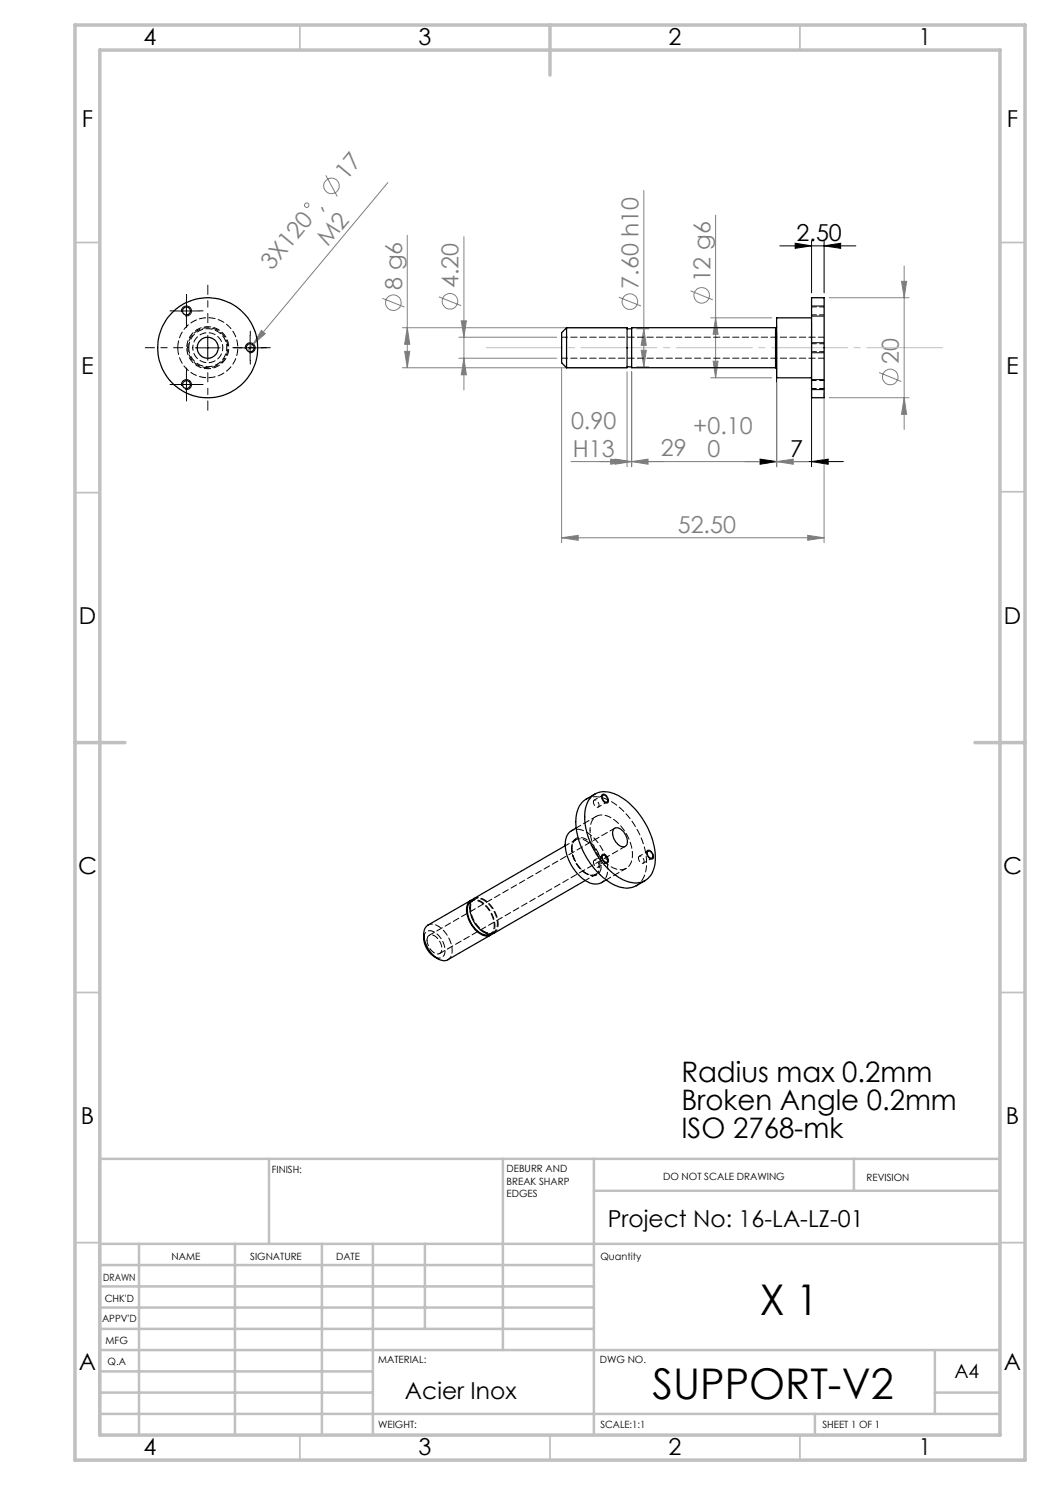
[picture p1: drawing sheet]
<svg xmlns="http://www.w3.org/2000/svg" width="210mm" height="297mm" viewBox="0 0 210 297" stroke-linecap="round" stroke-linejoin="round" font-family="sans-serif">
<g fill="none" stroke="#808080" stroke-width=".2">
<path d="M65.2 35.1l2.3 4.2M77.6 36.5l-28.1 33.7M128.8 38.1v35.3M76.4 59.7l4.5 1.7M81.5 47.1v26.5M87.8 59.4l4.4 1.7M92.8 47.3v30.7M123.8 59.4l4.4 1.8M138.1 58.2l4.5 1.8M143.1 43v32.6M165.8 59.5h16M180.3 56.3h1l-.5 3.2z"/>
<path d="M180.8 53.2v32.7M52.3 66.1l.8 .6-2.5 2.2zM80.5 65.5h44.8M80.5 73.6h44.8M80.9 70.3h1.1l-.5 3.3zM81.5 65.5l.5 3.4h-1.1zM91.8 67.4h19.5M91.8 71.6h19.5M92.3 64.2h1l-.5 3.2zM92.8 71.6l.5 3.4h-1zM112.3 73.6v34.9M125.4 74.4v18.9"/>
<path d="M126.3 74.4v18.9M127.3 65.8h2.5M127.3 73.4h2.5M128.2 70.1h1.1l-.5 3.3zM128.8 65.8l.5 3.3h-1.1zM142.1 63.6h12.2M142.1 75.6h12.2M142.6 72.2h1l-.5 3.4zM143.1 63.6l.5 3.2h-1zM155.3 76.5v16.8M164.8 78.7v29.8M165.8 79.5h16"/>
<path d="M175.8 74.5l4.5 1.8M180.8 79.5l.5 3.4h-1zM114.2 92.3h47.5M122.1 91.8l3.3 .5-3.3 .5zM123 91.8l3.3 .5-3.3 .5zM126.3 92.3l3.3-.5v1zM155.3 92.3l3.3-.5v1zM112.3 107.6l3.3-.5v1zM112.3 107.6h52.5M161.5 107.1l3.3 .5-3.3 .5z"/>
<circle cx="66.3" cy="37.2" r="1.56"/>
<circle cx="61.3" cy="41.1" r=".44"/>
<circle cx="140.3" cy="59.1" r="1.56"/>
<circle cx="78.7" cy="60.5" r="1.56"/>
<circle cx="90" cy="60.3" r="1.55"/>
<circle cx="126" cy="60.3" r="1.56"/>
<circle cx="178" cy="75.4" r="1.55"/>
</g>
<g fill="none" stroke="#000" stroke-width=".2">
<path d="M37.3 59.7v5M156 49.2h15.2M159 48.6l3.3 .6-3.3 .5zM162.3 48.2v10.4M164.8 49.2l3.3-.6v1.1zM164.8 48.2v10.4M34.8 62.2h5M34.8 76.9h5M36.3 62.4a1 1 0 0 1 1-1.2 1 1 0 0 1 1 1.1 1 1 0 0 1-1.3 .9M36.3 77.2a1 1 0 0 1 .9-1.3 1 1 0 0 1 1.1 1.1 1 1 0 0 1-1.3 .9M37.3 74.4v5M39.1 69.6h4.9"/>
<path d="M41.6 67.1v5M47.6 69.6h4.9M49.1 69.8a1 1 0 0 1 .9-1.2 1 1 0 0 1 1 1 1 1 0 0 1-1.2 .9M50 67.1v5M155.3 66.4v26.9M162.3 64.6v28.7M162.3 70.6h2.5M162.3 68.5h2.5M162.3 63.2h2.5M162.3 61.2h2.5M162.3 77.9h2.5M162.3 75.9h2.5"/>
<path d="M149 92.3h19.7M152 91.8l3.3 .5-3.3 .5zM162.3 92.3l3.3-.5v1zM120.4 158.9a.96 .96 0 0 1 1.3 1 .54 .54 0 0 1-.3 .7 .54 .54 0 0 1-.7-.3l-.4-.9zM120.5 170.9a1.11 1.11 0 0 1 1 .5 1.11 1.11 0 0 1 0 1.2 1.19 1.19 0 0 1-1-1.7zM129.4 170.1h.1a1.15 1.15 0 0 1 1.1 1.6 .99 .99 0 0 1-1.3-1.1z"/>
</g>
<path d="M97.2 69.5h91.3" fill="none" stroke="#c0c0c0" stroke-width=".2" stroke-dasharray="15.2 1.3 1.3 1.3" stroke-dashoffset=".1"/>
<g fill="none" stroke="#c0c0c0" stroke-width=".35">
<path d="M60 5v5M160 5v5M15 48.5h5M200 48.5h5M15 98.5h5M200 98.4h5M15 198.5h5M200 198.5h5M15 248.5h5M200 248.5h5M60 287v5M110 287v5"/>
<path d="M160 287v5"/>
</g>
<g fill="none" stroke="#c0c0c0" stroke-width=".5">
<path d="M53.8 231.8v17M100.6 231.8v38.2M118.8 231.8v55.2M118.8 238.2h81.2M170.8 231.8v6.4M200 231.8h-180v55.2M20 248.8h180M20 257.3h98.8M20 253h98.8M27.8 248.8v38.2M47 248.8v38.2M64.4 248.8v38.2"/>
<path d="M74.6 248.8v38.2M85 248.8v17M20 265.8h98.8M20 261.5h98.8M20 278.5h54.6M20 274.3h54.6M20 270h180M187 278.5h13M187 270v12.8M20 282.8h180M163 282.8v4.2"/>
</g>
<path d="M15 5h190v287h-190zM20 10h180v277h-180zM110 5v10M15 148.5h10M195 148.5h10" fill="none" stroke="#c0c0c0" stroke-width=".7"/>
<path d="M36.6 69.5h-7.5M41.6 64.5v-7.5M41.6 74.5v7.5M46.6 69.5h7.5" fill="none" stroke="#000" stroke-width=".2" stroke-dasharray="15.2 1.3 1.3 1.3" stroke-dashoffset="13.4"/>
<path d="M37.3 59.7v-.8M34.8 62.2h-.8M34.8 76.9h-.8M37.3 64.7v.8M37.3 74.4v-.8M37.3 79.4v.8M39.8 62.2h.8M39.8 76.9h.8M47.6 69.5h-.8M50.1 67v-.8M50.1 72v.8M52.6 69.5h.8" fill="none" stroke="#000" stroke-width=".2" stroke-dasharray="15.2 1.3 1.3 1.3"/>
<g fill="#000">
<path d="M159 48.6l3.3 .6-3.3 .5zM164.8 49.2l3.3-.6v1.1z"/>
<path d="M152 91.8l3.3 .5-3.3 .5zM162.3 92.3l3.3-.5v1z"/>
</g>
<g fill="#808080">
<path d="M52.3 66.1l.8 .6-2.5 2.2z"/>
<path d="M122.1 91.8l3.3 .5-3.3 .5zM126.3 92.3l3.3-.5v1zM123 91.8l3.3 .5-3.3 .5zM155.3 92.3l3.3-.5v1zM112.3 107.6l3.3-.5v1zM161.5 107.1l3.3 .5-3.3 .5z"/>
<path d="M81.5 65.5l.5 3.4h-1.1zM80.9 70.3h1.1l-.5 3.3zM92.3 64.2h1l-.5 3.2zM92.8 71.6l.5 3.4h-1zM128.8 65.8l.5 3.3h-1.1zM128.2 70.1h1.1l-.5 3.3zM143.1 63.6l.5 3.2h-1zM142.6 72.2h1l-.5 3.4zM180.3 56.3h1l-.5 3.2zM180.8 79.5l.5 3.4h-1z"/>
</g>
<g fill="none" stroke="#000" stroke-width=".25">
<path d="M162.3 59.5h2.5v20h-2.5zM113.3 65.5v8.1M113.3 65.5h12.1v8.1h-12.1M113.3 65.5l-1 1.1v6l1 1M125.4 73.4h.9M125.4 65.8h.9M155.1 73.6l.2 .2M155.1 65.5h-28.8v8.1h28.8M155.1 65.5v8.1M155.3 65.4l-.2 .1M162.3 63.6h-7v12h7M118.3 159.3a4.2 4.2 0 0 1 5-.3 15.1 15.1 0 0 1 7.7 13.6 4.1 4.1 0 0 1-3.7 4 9.1 9.1 0 0 1-6.6-3.8 14.5 14.5 0 0 1-3.6-10.9l.5-1.7z"/>
<path d="M119 158.8l-1.8 1a5.1 5.1 0 0 0-2 5.1 15.4 15.4 0 0 0 7.7 12.1 4.7 4.7 0 0 0 4.3 .2l1.8-1.1M120.5 159.1a.83 .83 0 0 1 .9 .4 .83 .83 0 0 1-.1 .9 1.02 1.02 0 0 1-.8-1.3zM94.5 179.9a2.1 2.1 0 0 0-1.1 2.7 5.7 5.7 0 0 0 3.7 4.6l.8-.1 .5-.3M113 169.2l-18.2 10.5a2.77 2.77 0 0 0-.6 3.3 5.1 5.1 0 0 0 3.8 3.8l.7-.1 18.4-10.6M115.2 165.6l-.9 .6a3.3 3.3 0 0 0-1.2 3.5 9 9 0 0 0 5.2 7l1.3 .1 1.6-.8M120.5 171.1a.86 .86 0 0 1 .9 .4 .86 .86 0 0 1-.1 1 1.07 1.07 0 0 1-.8-1.4zM122.9 165.7a1.77 1.77 0 0 1 2.2 1.2 1.64 1.64 0 0 1-.2 2.4 2.53 2.53 0 0 1-2.4-2.4v-.5zM129.5 170.4a.8 .8 0 0 1 .9 .1 .8 .8 0 0 1 .2 .9 .58 .58 0 0 1-.7 .2 .58 .58 0 0 1-.4-.6zM84.8 186.9a5.8 5.8 0 0 0 3.8 5.2l.9-.1 8.6-5M84.8 186.9a4.8 4.8 0 0 0 2.8 4.9M94.2 180.1l-8.6 4.9a1.92 1.92 0 0 0-.8 1.9M94.2 180.3a2.64 2.64 0 0 0-.5 3.1 4.9 4.9 0 0 0 3.5 3.6l.8-.2"/>
<path d="M94.2 180.3h.1M98 186.8h.1"/>
<circle cx="37.3" cy="62.2" r=".8"/>
<circle cx="37.3" cy="76.9" r=".8"/>
<circle cx="41.5" cy="69.5" r="2.1"/>
<circle cx="41.5" cy="69.5" r="10"/>
<circle cx="50" cy="69.5" r=".8"/>
</g>
<path d="M162.3 63h2.5M162.3 77.7h2.5M162.3 70.3h2.5M164.8 61.4h-2.5M164.8 76.1h-2.5M164.8 68.7h-2.5" fill="none" stroke="#000" stroke-width=".2" stroke-dasharray="1.3 .6" stroke-dashoffset=".3"/>
<path d="M37.8 69.5a3.8 3.8 0 0 1 5.5-3.3 3.8 3.8 0 0 1 .4 6.5 3.8 3.8 0 0 1-5.9-2.8v-.4M112.3 71.6h52.5M164.8 67.4h-52.5M85.4 188a.94 .94 0 0 1 .5-1 .94 .94 0 0 1 1.2 .3 2.71 2.71 0 0 1 1 3.3 1.61 1.61 0 0 1-2.2-1l-.4-.8-.1-.8" fill="none" stroke="#000" stroke-width=".2" stroke-dasharray="1.3 .6" stroke-dashoffset=".1"/>
<path d="M155.1 65.5v8M117.3 159.8a5.4 5.4 0 0 1 5.6 .9 15.4 15.4 0 0 1 6.4 12.9 4.5 4.5 0 0 1-2 3.5M94.8 179.7a2.59 2.59 0 0 1 3 1 5.4 5.4 0 0 1 1.6 5.3l-.6 .6M94.9 179.9l-.6 .3M115.2 167.9l-2.1 1.3M115.2 167.9a2.6 2.6 0 0 1 2.9 1 5.4 5.4 0 0 1 1.7 5.3l-.6 .6M117.1 176.1l2.1-1.2M119.2 174.8a2.41 2.41 0 0 1-2.8-.8 6.4 6.4 0 0 1-2-4.3M85.6 185a2.59 2.59 0 0 1 3 1 5.4 5.4 0 0 1 1.6 5.3l-.6 .6M98.1 186.8l.6-.3" fill="none" stroke="#000" stroke-width=".2" stroke-dasharray="1.3 .6" stroke-dashoffset=".4"/>
<path d="M35.6 69.5a6 6 0 0 1 8.8-5.2 6 6 0 0 1 .4 10.3 6 6 0 0 1-9.2-4.6v-.5" fill="none" stroke="#000" stroke-width=".2" stroke-dasharray="1.3 .6" stroke-dashoffset="-.1"/>
<path d="M37.6 69.5a4 4 0 0 1 5.8-3.5 4 4 0 0 1 .4 6.9 4 4 0 0 1-6.2-3v-.4M114.3 169.6a1.82 1.82 0 0 1 .9-1.9 1.82 1.82 0 0 1 2.2 .2 6.1 6.1 0 0 1 2.7 6.2 1.73 1.73 0 0 1-2.7 .7 6.5 6.5 0 0 1-3.1-5.2M118.7 172.4a.43 .43 0 0 1 .4-.4 .43 .43 0 0 1 .4 .3 .6 .6 0 0 1 .4 .6 .6 .6 0 0 1-.5 .6 1.18 1.18 0 0 1-.7-1.1M118.7 160.4a.43 .43 0 0 1 .4-.4 .43 .43 0 0 1 .4 .3 .6 .6 0 0 1 .4 .6 .6 .6 0 0 1-.5 .5 1.18 1.18 0 0 1-.7-1M127.7 171.6a.43 .43 0 0 1 .4-.4 .43 .43 0 0 1 .4 .3 .6 .6 0 0 1 .4 .6 .6 .6 0 0 1-.5 .6 1.18 1.18 0 0 1-.7-1.1" fill="none" stroke="#000" stroke-width=".2" stroke-dasharray="1.3 .6" stroke-dashoffset=".5"/>
<path d="M37.4 69.5a4.2 4.2 0 0 1 6.1-3.7 4.2 4.2 0 0 1 .4 7.2 4.2 4.2 0 0 1-6.5-3v-.5" fill="none" stroke="#000" stroke-width=".2" stroke-dasharray="1.3 .6" stroke-dashoffset="-.2"/>
<path d="M38.6 69.5a3 3 0 0 1 4.4-2.6 3 3 0 0 1 .3 5.1 3 3 0 0 1-4.7-2.1v-.4M94.5 179.9a3.9 3.9 0 0 1 3.6 2.4 4 4 0 0 1 .4 4.5M114.3 166.1a3.5 3.5 0 0 1 4 1.1 8.9 8.9 0 0 1 3.1 7.7l-.4 .9-.7 .7M114.3 169.8l.4-1.4M118 166a2.51 2.51 0 0 1 2.9-3 8.3 8.3 0 0 1 5.4 6.2 4.1 4.1 0 0 1-.9 4.4 3.3 3.3 0 0 1-3.8-.7 9.5 9.5 0 0 1-3.6-6.9M118.6 175a4.9 4.9 0 0 1-4-3.8l-.3-1.4" fill="none" stroke="#000" stroke-width=".2" stroke-dasharray="1.3 .6" stroke-dashoffset=".7"/>
<path d="M114.9 168.2l.3-.3M115.2 167.9h.1M119.2 174.9l-.2 .1M119.2 174.8v.1M84.8 187.7a1.33 1.33 0 0 1 .7-1.5 1.33 1.33 0 0 1 1.6 .3 4.2 4.2 0 0 1 1.7 4.5 1.27 1.27 0 0 1-1.9 .3" fill="none" stroke="#000" stroke-width=".2" stroke-dasharray="1.3 .6"/>
<path d="M120.6 159l-1.8 1M114.4 169.7a1.95 1.95 0 0 1 .8-1.8M119.6 173.4l1.8-1M119.6 161.4l1.8-1M120.6 171l-1.8 1.1M128.7 172.6l1.7-1M129.6 170.2l-1.7 1M94.1 181.6a1.64 1.64 0 0 1 .8-1.7 1.64 1.64 0 0 1 1.9 .2 5.5 5.5 0 0 1 2.6 5.5 1.58 1.58 0 0 1-2.6 .7 5.9 5.9 0 0 1-2.7-4.7M94.3 180.2a2.6 2.6 0 0 1 3 1.1 4.7 4.7 0 0 1 1.2 5.1l-.4 .4" fill="none" stroke="#000" stroke-width=".2" stroke-dasharray="1.3 .6" stroke-dashoffset=".6"/>
<path d="M119.3 163.3l-4 2.3M121.3 176l4-2.3M123 165.6l-37.2 21.5M87.9 190.7l37.2-21.4" fill="none" stroke="#000" stroke-width=".2" stroke-dasharray="1.3 .6" stroke-dashoffset=".2"/>
<g font-size="8.5">
<text x="152" y="263">X 1</text>
<text x="130.5" y="279.7">SUPPORT-V2</text>
</g>
<g font-size="5.6">
<text x="136.3" y="216.3">Radius max 0.2mm</text>
<text x="136.3" y="222">Broken Angle 0.2mm</text>
<text x="136.3" y="227.6">ISO 2768-mk</text>
</g>
<g font-size="4.7">
<text x="28.7" y="9">4</text>
<text x="83.7" y="9">3</text>
<text x="133.7" y="9">2</text>
<text x="183.7" y="9">1</text>
<text x="16.4" y="25.5">F</text>
<text x="201.4" y="25.5">F</text>
<text x="159.3" y="48.1">2.50</text>
<text x="16.2" y="74.7">E</text>
<text x="201.2" y="74.7">E</text>
<text x="158" y="91.3">7</text>
<text x="15.8" y="124.7">D</text>
<text x="200.8" y="124.7">D</text>
<text x="15.6" y="174.7">C</text>
<text x="200.6" y="174.7">C</text>
<text x="16.2" y="224.7">B</text>
<text x="201.2" y="224.7">B</text>
<text x="121.5" y="245.3">Project No: 16-LA-LZ-01</text>
<text x="15.8" y="274">A</text>
<text x="200.8" y="274">A</text>
<text x="81" y="279.8">Acier Inox</text>
<text x="28.7" y="291">4</text>
<text x="83.7" y="291">3</text>
<text x="133.7" y="291">2</text>
<text x="183.7" y="291">1</text>
</g>
<g font-size="4.7" fill="#808080">
<text x="69.3" y="36.3" transform="rotate(-50 69.3 36.3)">17</text>
<text x="65.6" y="49.5" transform="rotate(-50 65.6 49.5)">M2</text>
<text x="54.4" y="54.2" transform="rotate(-50 54.4 54.2)">3X120 ,</text>
<text x="80.4" y="58" transform="rotate(-90 80.4 58)">8 g6</text>
<text x="91.7" y="57.7" transform="rotate(-90 91.7 57.7)">4.20</text>
<text x="127.7" y="57.7" transform="rotate(-90 127.7 57.7)">7.60 h10</text>
<text x="142.1" y="56.5" transform="rotate(-90 142.1 56.5)">12 g6</text>
<text x="179.8" y="72.8" transform="rotate(-90 179.8 72.8)">20</text>
<text x="114.2" y="85.7">0.90</text>
<text x="138.7" y="86.8">+0.10</text>
<text x="114.6" y="91.3">H13</text>
<text x="132.2" y="91.3">29</text>
<text x="141.5" y="91.3">0</text>
<text x="135.6" y="106.5">52.50</text>
</g>
<text font-size="3.9" x="190.9" y="275.5">A4</text>
<g font-size="2">
<text x="54.4" y="234.6">FINISH:</text>
<text x="101.3" y="234.5">DEBURR AND</text>
<text x="101.3" y="237">BREAK SHARP</text>
<text x="101.3" y="239.5">EDGES</text>
<text x="132.6" y="236">DO NOT SCALE DRAWING</text>
<text x="173.3" y="236.2">REVISION</text>
<text x="34.3" y="252">NAME</text>
<text x="50" y="251.9">SIGNATURE</text>
<text x="67.2" y="251.9">DATE</text>
<text x="120.1" y="251.9">Quantity</text>
<text x="20.6" y="256.1">DRAWN</text>
<text x="20.9" y="260.3">CHK'D</text>
<text x="20.4" y="264.4">APPV'D</text>
<text x="21.1" y="268.8">MFG</text>
<text x="21.5" y="273">Q.A</text>
<text x="75.6" y="272.5">MATERIAL:</text>
<text x="120" y="272.5">DWG NO.</text>
<text x="75.6" y="285.5">WEIGHT:</text>
<text x="120.1" y="285.6">SCALE:1:1</text>
<text x="164.5" y="285.6">SHEET 1 OF 1</text>
</g>
</svg>
